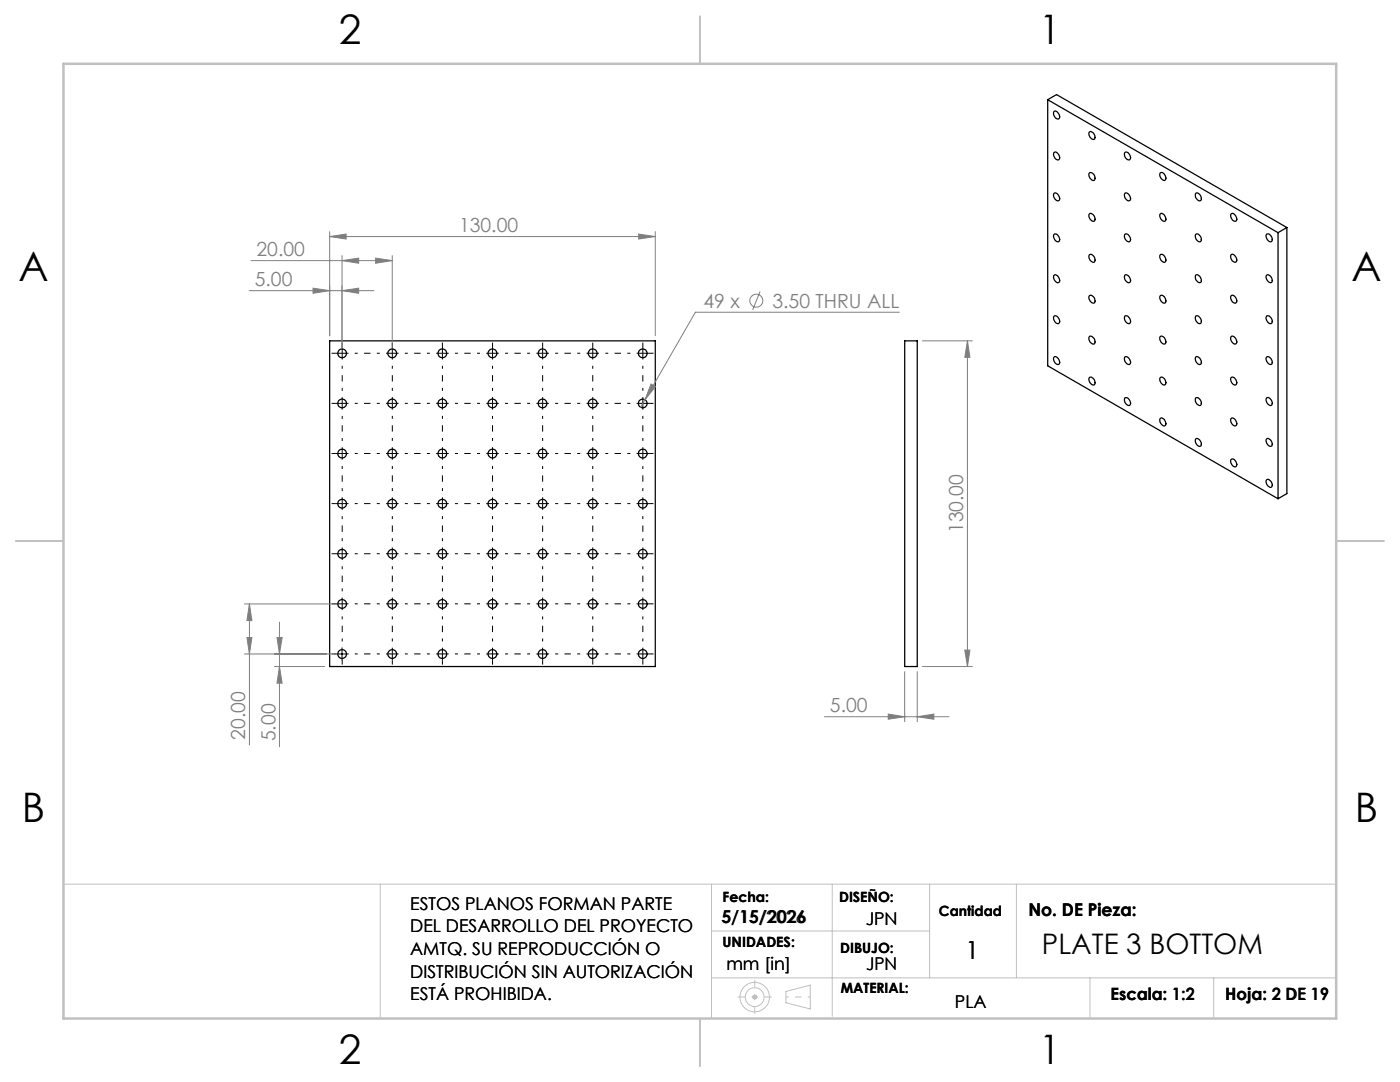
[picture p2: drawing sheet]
<svg xmlns="http://www.w3.org/2000/svg" width="279mm" height="216mm" viewBox="0 0 279 216" stroke-linecap="round" stroke-linejoin="round" font-family="sans-serif">
<g fill="none" stroke="#000" stroke-width=".25">
<path d="M209.1 19.9v53.1l46 26.5M209.1 19.9l46 26.5M209.1 19.9l1.8-1 45.9 26.5M210.3 38.7a.7 .7 0 0 1 1.1 .5 .52 .52 0 0 1-.2 .9 .52 .52 0 0 1-.7-.4l-.2-.4zM210.3 30.5l.1-.1a.96 .96 0 0 1 .9 .5 .96 .96 0 0 1 0 1 1.08 1.08 0 0 1-1-1.4zM210.3 22.3a.7 .7 0 0 1 1.1 .6 .49 .49 0 0 1 0 .7 .49 .49 0 0 1-.8-.1l-.3-.6zM217.3 26.4a.77 .77 0 0 1 .9 0 .77 .77 0 0 1 .3 .8 .44 .44 0 0 1-.2 .6 .44 .44 0 0 1-.6-.2l-.4-.6zM217.5 34.5a.99 .99 0 0 1 .9 .4 .99 .99 0 0 1 0 1.1 1.03 1.03 0 0 1-.9-1.5zM224.5 38.6a.97 .97 0 0 1 .9 .4 .97 .97 0 0 1 0 1 1.05 1.05 0 0 1-.9-1.4zM224.5 30.4a.96 .96 0 0 1 .9 .5 .96 .96 0 0 1 0 1 1.05 1.05 0 0 1-.9-1.5zM231.6 34.5a.99 .99 0 0 1 .9 1.5 1.03 1.03 0 0 1-.9-1.5zM238.7 38.6a.97 .97 0 0 1 .9 .4 .97 .97 0 0 1 0 1 1.05 1.05 0 0 1-.9-1.4z"/>
<path d="M210.3 55a.7 .7 0 0 1 1.1 .6 .52 .52 0 0 1-.2 .8 .52 .52 0 0 1-.7-.4l-.2-.4zM210.3 46.8l.1-.1a.96 .96 0 0 1 .9 .5 .96 .96 0 0 1 0 1 1.08 1.08 0 0 1-1-1.4zM217.3 59.1a.7 .7 0 0 1 .8-.1 .7 .7 0 0 1 .4 .7v.2a.44 .44 0 0 1-.2 .6 .44 .44 0 0 1-.6-.2l-.4-.6zM217.3 42.8a.77 .77 0 0 1 .9 0 .77 .77 0 0 1 .3 .7 .44 .44 0 0 1-.2 .7 .44 .44 0 0 1-.6-.3l-.4-.6zM217.5 50.8a.99 .99 0 0 1 .9 .5 .99 .99 0 0 1 0 1 1.03 1.03 0 0 1-.9-1.5zM224.5 54.9a.97 .97 0 0 1 .9 .4 .97 .97 0 0 1 0 1.1 1.05 1.05 0 0 1-.9-1.5zM224.5 46.7a.96 .96 0 0 1 .9 .5 .96 .96 0 0 1 0 1 1.05 1.05 0 0 1-.9-1.5zM231.5 59.1a.67 .67 0 0 1 .7-.1 .67 .67 0 0 1 .4 .6l.1 .3a.43 .43 0 0 1-.2 .6 .43 .43 0 0 1-.6-.2l-.4-.6zM231.6 50.8a.99 .99 0 0 1 .9 1.5 1.03 1.03 0 0 1-.9-1.5zM231.6 42.7a.97 .97 0 0 1 .9 1.4 1.02 1.02 0 0 1-.9-1.4zM238.7 54.9a.97 .97 0 0 1 .9 .4 .97 .97 0 0 1 0 1.1 1.05 1.05 0 0 1-.9-1.5zM238.7 46.7a.96 .96 0 0 1 .9 .5 .96 .96 0 0 1 0 1 1.05 1.05 0 0 1-.9-1.5z"/>
<path d="M245.6 50.9a.7 .7 0 0 1 1.1 .6 .49 .49 0 0 1 0 .7 .49 .49 0 0 1-.7-.1l-.4-.6zM245.7 59a.96 .96 0 0 1 1 .4 .96 .96 0 0 1-.1 1.1 1.02 1.02 0 0 1-.9-1.5zM245.7 42.7a.97 .97 0 0 1 .9 1.4 1.02 1.02 0 0 1-.9-1.4zM252.8 54.9a.97 .97 0 0 1 .9 .4 .97 .97 0 0 1 0 1.1 1.05 1.05 0 0 1-.9-1.5zM252.8 46.7a.99 .99 0 0 1 .9 .5 .99 .99 0 0 1 0 1 1.07 1.07 0 0 1-.9-1.5zM255.1 46.4v53.1M256.8 45.4l-1.7 1M256.8 45.4v53.1l-1.7 1M65.8 68h65v65h-65zM180.6 68h2.5v65h-2.5zM210.3 71.3a.7 .7 0 0 1 1.1 .6 .52 .52 0 0 1-.2 .8 .52 .52 0 0 1-.7-.4l-.2-.4zM210.3 63.2l.1-.1a.96 .96 0 0 1 .9 .4 .96 .96 0 0 1 0 1.1 1.08 1.08 0 0 1-1-1.4z"/>
<path d="M217.3 75.4a.7 .7 0 0 1 .8-.1 .7 .7 0 0 1 .4 .7v.2a.44 .44 0 0 1-.2 .6 .44 .44 0 0 1-.6-.2l-.4-.6zM217.3 67.2a.77 .77 0 0 1 .9 .1 .77 .77 0 0 1 .3 .7 .44 .44 0 0 1-.1 .7 .44 .44 0 0 1-.7-.3l-.4-.6zM224.5 79.4a.99 .99 0 0 1 .9 .5 .99 .99 0 0 1 0 1 1.07 1.07 0 0 1-.9-1.5zM224.5 71.2a.97 .97 0 0 1 .9 .5 .97 .97 0 0 1 0 1 1.05 1.05 0 0 1-.9-1.5zM224.5 63a.99 .99 0 0 1 .9 .5 .99 .99 0 0 1 0 1.1 1.07 1.07 0 0 1-.9-1.6zM231.5 75.4a.67 .67 0 0 1 .7-.1 .67 .67 0 0 1 .4 .7 .48 .48 0 0 1 0 .7 .48 .48 0 0 1-.7-.1l-.4-.6zM231.6 67.1a.99 .99 0 0 1 .9 1.6 1.03 1.03 0 0 1-.9-1.6zM238.7 79.4a.99 .99 0 0 1 .9 .5 .99 .99 0 0 1 0 1 1.07 1.07 0 0 1-.9-1.5zM238.7 71.2a.97 .97 0 0 1 .9 .5 .97 .97 0 0 1 0 1 1.05 1.05 0 0 1-.9-1.5zM238.7 63a.99 .99 0 0 1 .9 .5 .99 .99 0 0 1 0 1.1 1.07 1.07 0 0 1-.9-1.6zM245.7 75.3a.96 .96 0 0 1 1 .5 .96 .96 0 0 1-.1 1 1.02 1.02 0 0 1-.9-1.5zM245.7 67.1a.97 .97 0 0 1 .9 1.5 1.02 1.02 0 0 1-.9-1.5z"/>
<path d="M252.8 79.4a.99 .99 0 0 1 .9 .5 .99 .99 0 0 1 0 1 1.07 1.07 0 0 1-.9-1.5zM252.8 71.2a.97 .97 0 0 1 .9 .5 .97 .97 0 0 1 0 1 1.05 1.05 0 0 1-.9-1.5zM252.8 63a.99 .99 0 0 1 .9 .5 .99 .99 0 0 1 0 1.1 1.07 1.07 0 0 1-.9-1.6zM231.5 83.6a.7 .7 0 0 1 1.1 .5 .47 .47 0 0 1 0 .8 .47 .47 0 0 1-.7-.2l-.4-.5zM238.7 87.6a.97 .97 0 0 1 .9 .4 .97 .97 0 0 1 0 1 1.05 1.05 0 0 1-.9-1.4zM245.6 83.6a.7 .7 0 0 1 1.1 .5 .52 .52 0 0 1-.1 .9 .52 .52 0 0 1-.7-.4l-.3-.5zM245.7 91.7a.96 .96 0 0 1 1 .4 .96 .96 0 0 1-.1 1 1.02 1.02 0 0 1-.9-1.4zM252.8 95.7a.99 .99 0 0 1 .9 .5 .99 .99 0 0 1 0 1 1.07 1.07 0 0 1-.9-1.5zM252.8 87.6a.97 .97 0 0 1 .9 .4 .97 .97 0 0 1 0 1 1.05 1.05 0 0 1-.9-1.4z"/>
<circle cx="68.3" cy="70.5" r=".88"/>
<circle cx="78.3" cy="70.5" r=".88"/>
<circle cx="88.3" cy="70.5" r=".88"/>
<circle cx="98.3" cy="70.5" r=".88"/>
<circle cx="108.3" cy="70.5" r=".88"/>
<circle cx="118.3" cy="70.5" r=".89"/>
<circle cx="128.3" cy="70.5" r=".88"/>
<circle cx="68.3" cy="90.5" r=".88"/>
<circle cx="68.3" cy="80.5" r=".87"/>
<circle cx="78.3" cy="90.5" r=".88"/>
<circle cx="78.3" cy="80.5" r=".87"/>
<circle cx="88.3" cy="90.5" r=".88"/>
<circle cx="88.3" cy="80.5" r=".87"/>
<circle cx="98.3" cy="90.5" r=".88"/>
<circle cx="98.3" cy="80.5" r=".87"/>
<circle cx="108.3" cy="90.5" r=".88"/>
<circle cx="108.3" cy="80.5" r=".87"/>
<circle cx="118.3" cy="90.5" r=".89"/>
<circle cx="118.3" cy="80.5" r=".88"/>
<circle cx="128.3" cy="90.5" r=".88"/>
<circle cx="128.3" cy="80.5" r=".87"/>
<circle cx="68.3" cy="110.5" r=".88"/>
<circle cx="68.3" cy="100.5" r=".87"/>
<circle cx="78.3" cy="110.5" r=".88"/>
<circle cx="78.3" cy="100.5" r=".87"/>
<circle cx="88.3" cy="110.5" r=".88"/>
<circle cx="88.3" cy="100.5" r=".87"/>
<circle cx="98.3" cy="110.5" r=".88"/>
<circle cx="98.3" cy="100.5" r=".87"/>
<circle cx="108.3" cy="110.5" r=".88"/>
<circle cx="108.3" cy="100.5" r=".87"/>
<circle cx="118.3" cy="110.5" r=".89"/>
<circle cx="118.3" cy="100.5" r=".88"/>
<circle cx="128.3" cy="110.5" r=".88"/>
<circle cx="128.3" cy="100.5" r=".87"/>
<circle cx="68.3" cy="130.5" r=".88"/>
<circle cx="68.3" cy="120.5" r=".87"/>
<circle cx="78.3" cy="130.5" r=".88"/>
<circle cx="78.3" cy="120.5" r=".87"/>
<circle cx="88.3" cy="130.5" r=".88"/>
<circle cx="88.3" cy="120.5" r=".87"/>
<circle cx="98.3" cy="130.5" r=".88"/>
<circle cx="98.3" cy="120.5" r=".87"/>
<circle cx="108.3" cy="130.5" r=".88"/>
<circle cx="108.3" cy="120.5" r=".87"/>
<circle cx="118.3" cy="130.5" r=".89"/>
<circle cx="118.3" cy="120.5" r=".88"/>
<circle cx="128.3" cy="130.5" r=".88"/>
<circle cx="128.3" cy="120.5" r=".87"/>
</g>
<g fill="none" stroke="#808080" stroke-width=".2">
<path d="M49.7 58h24.9M50.1 52h28.2M62.5 57.5l3.3 .5-3.3 .5zM65.8 47.2l3.3-.5v1zM65.8 46.2v20.8M65.8 47.2h65M68.3 52l3.3-.5v1zM68.3 58l3.3-.5v1zM68.3 51v18.5M75 51.5l3.3 .5-3.3 .5zM78.3 51v18.5M127.5 46.7l3.3 .5-3.3 .5z"/>
<path d="M130.8 46.2v20.8M151.7 58.1l-1.5 3.7M128.7 79.8l-.9 1.5M129.9 76.6l.9 .6-2.1 2.6zM179.5 62.3h-40.7l-10.1 17.5M184.1 68h10M193.1 68l.5 3.3h-1.1zM193.1 68v65M48.8 130.5h18.5M48.8 120.5h18.5M49.3 127.2h1l-.5 3.3zM49.8 120.5l.5 3.3h-1z"/>
<path d="M49.8 120.5v28.2M54.8 133h10M55.3 127.2h1l-.5 3.3zM55.8 133l.5 3.3h-1zM55.8 124.1v24.9M180.6 134v10M183.1 134v10M184.1 133h10M192.5 129.7h1.1l-.5 3.3zM164.5 143h24.9M177.3 142.5l3.3 .5-3.3 .5zM183.1 143l3.3-.5v1z"/>
<circle cx="150.9" cy="60" r="1.3"/>
</g>
<g fill="none" stroke="#c0c0c0" stroke-width=".2">
<path d="M12.7 176.4h254M75.9 176.4v26.8M142 176.4v26.8M166.1 176.4v26.4M185.5 176.4v18.7M202.8 176.4v18.7M142 185.8h43.5M142 195.1h124.7M150.1 199h1M150.2 198.6l.8 .7M150.6 198.5v1M151 198.6l-.8 .7"/>
<path d="M156.8 197.8l4.9-1.2v4.7l-4.9-1.2zM217.5 195.1v8.1M242.2 195.1v7.8"/>
<circle cx="150.6" cy="199" r="1.88"/>
<circle cx="150.6" cy="199" r="2.95"/>
</g>
<g fill="none" stroke="#000" stroke-width=".2" stroke-dasharray="15.2 1.3 1.3 1.3" stroke-linecap="butt">
<path d="M67 70.5h-.8M68.3 70.5v-1.3M68.3 70.5h-1.3M68.3 70.5v1.2M68.3 70.5h1.2M68.3 69.2v-.8M78.3 70.5v-1.3M78.3 70.5h-1.3M78.3 70.5v1.2M78.3 70.5h1.2M78.3 69.2v-.8M88.3 70.5v-1.3"/>
<path d="M88.3 70.5h-1.3M88.3 70.5v1.2M88.3 70.5h1.2M88.3 69.2v-.8M98.3 70.5v-1.3M98.3 70.5h-1.3M98.3 70.5v1.2M98.3 70.5h1.2M98.3 69.2v-.8M108.3 70.5v-1.3M108.3 70.5h-1.3M108.3 70.5v1.2"/>
<path d="M108.3 70.5h1.2M108.3 69.2v-.8M118.3 70.5v-1.3M118.3 70.5h-1.3M118.3 70.5v1.2M118.3 70.5h1.2M118.3 69.2v-.8M128.3 70.5v-1.3M128.3 70.5h-1.3M128.3 70.5v1.2M128.3 70.5h1.2M128.3 69.2v-.8"/>
<path d="M129.5 70.5h.9M67 90.5h-.8M67 80.5h-.8M68.3 90.5v-1.3M68.3 90.5h-1.3M68.3 90.5v1.2M68.3 90.5h1.2M68.3 80.5v-1.3M68.3 80.5h-1.3M68.3 80.5v1.2M68.3 80.5h1.2M78.3 90.5v-1.3"/>
<path d="M78.3 90.5h-1.3M78.3 90.5v1.2M78.3 90.5h1.2M78.3 80.5v-1.3M78.3 80.5h-1.3M78.3 80.5v1.2M78.3 80.5h1.2M88.3 90.5v-1.3M88.3 90.5h-1.3M88.3 90.5v1.2M88.3 90.5h1.2M88.3 80.5v-1.3"/>
<path d="M88.3 80.5h-1.3M88.3 80.5v1.2M88.3 80.5h1.2M98.3 90.5v-1.3M98.3 90.5h-1.3M98.3 90.5v1.2M98.3 90.5h1.2M98.3 80.5v-1.3M98.3 80.5h-1.3M98.3 80.5v1.2M98.3 80.5h1.2M108.3 90.5v-1.3"/>
<path d="M108.3 90.5h-1.3M108.3 90.5v1.2M108.3 90.5h1.2M108.3 80.5v-1.3M108.3 80.5h-1.3M108.3 80.5v1.2M108.3 80.5h1.2M118.3 90.5v-1.3M118.3 90.5h-1.3M118.3 90.5v1.2M118.3 90.5h1.2M118.3 80.5v-1.3"/>
<path d="M118.3 80.5h-1.3M118.3 80.5v1.2M118.3 80.5h1.2M128.3 90.5v-1.3M128.3 90.5h-1.3M128.3 90.5v1.2M128.3 90.5h1.2M128.3 80.5v-1.3M128.3 80.5h-1.3M128.3 80.5v1.2M128.3 80.5h1.2M129.5 90.5h.9"/>
<path d="M129.5 80.5h.9M67 110.5h-.8M67 100.5h-.8M68.3 110.5v-1.3M68.3 110.5h-1.3M68.3 110.5v1.2M68.3 110.5h1.2M68.3 100.5v-1.3M68.3 100.5h-1.3M68.3 100.5v1.2M68.3 100.5h1.2M78.3 110.5v-1.3"/>
<path d="M78.3 110.5h-1.3M78.3 110.5v1.2M78.3 110.5h1.2M78.3 100.5v-1.3M78.3 100.5h-1.3M78.3 100.5v1.2M78.3 100.5h1.2M88.3 110.5v-1.3M88.3 110.5h-1.3M88.3 110.5v1.2M88.3 110.5h1.2M88.3 100.5v-1.3"/>
<path d="M88.3 100.5h-1.3M88.3 100.5v1.2M88.3 100.5h1.2M98.3 110.5v-1.3M98.3 110.5h-1.3M98.3 110.5v1.2M98.3 110.5h1.2M98.3 100.5v-1.3M98.3 100.5h-1.3M98.3 100.5v1.2M98.3 100.5h1.2M108.3 110.5v-1.3"/>
<path d="M108.3 110.5h-1.3M108.3 110.5v1.2M108.3 110.5h1.2M108.3 100.5v-1.3M108.3 100.5h-1.3M108.3 100.5v1.2M108.3 100.5h1.2M118.3 110.5v-1.3M118.3 110.5h-1.3M118.3 110.5v1.2M118.3 110.5h1.2M118.3 100.5v-1.3"/>
<path d="M118.3 100.5h-1.3M118.3 100.5v1.2M118.3 100.5h1.2M128.3 110.5v-1.3M128.3 110.5h-1.3M128.3 110.5v1.2M128.3 110.5h1.2M128.3 100.5v-1.3M128.3 100.5h-1.3M128.3 100.5v1.2M128.3 100.5h1.2M129.5 110.5h.9"/>
<path d="M129.5 100.5h.9M67 130.5h-.8M67 120.5h-.8M68.3 131.7v.9M68.3 120.5v-1.3M68.3 120.5h-1.3M68.3 120.5v1.2M68.3 120.5h1.2M78.3 130.5v-1.3M78.3 130.5h-1.3M78.3 130.5v1.2M78.3 130.5h1.2"/>
<path d="M78.3 131.7v.9M78.3 120.5v-1.3M78.3 120.5h-1.3M78.3 120.5v1.2M78.3 120.5h1.2M88.3 130.5v-1.3M88.3 130.5h-1.3M88.3 130.5v1.2M88.3 130.5h1.2M88.3 131.7v.9M88.3 120.5v-1.3M88.3 120.5h-1.3"/>
<path d="M88.3 120.5v1.2M88.3 120.5h1.2M98.3 130.5v-1.3M98.3 130.5h-1.3M98.3 130.5v1.2M98.3 130.5h1.2M98.3 131.7v.9M98.3 120.5v-1.3M98.3 120.5h-1.3M98.3 120.5v1.2M98.3 120.5h1.2M108.3 130.5v-1.3"/>
<path d="M108.3 130.5h-1.3M108.3 130.5v1.2M108.3 130.5h1.2M108.3 131.7v.9M108.3 120.5v-1.3M108.3 120.5h-1.3M108.3 120.5v1.2M108.3 120.5h1.2M118.3 130.5v-1.3M118.3 130.5h-1.3M118.3 130.5v1.2M118.3 130.5h1.2"/>
<path d="M118.3 131.7v.9M118.3 120.5v-1.3M118.3 120.5h-1.3M118.3 120.5v1.2M118.3 120.5h1.2M128.3 130.5v-1.3M128.3 130.5h-1.3M128.3 130.5v1.2M128.3 130.5h1.2M128.3 131.7v.9M128.3 120.5v-1.3M128.3 120.5h-1.3"/>
<path d="M128.3 120.5v1.2M128.3 120.5h1.2M129.5 130.5h.9M129.5 120.5h.9"/>
</g>
<g fill="none" stroke="#000" stroke-width=".2" stroke-dasharray="15.2 1.3 1.3 1.3" stroke-dashoffset="14.6" stroke-linecap="butt">
<path d="M68.3 78v-5M70.8 70.5h5M78.3 78v-5M80.8 70.5h5M88.3 78v-5M90.8 70.5h5M98.3 78v-5M100.8 70.5h5M108.3 78v-5M110.8 70.5h5M118.3 78v-5M120.8 70.5h5"/>
<path d="M128.3 78v-5M68.3 98v-5M68.3 88v-5M70.8 90.5h5M70.8 80.5h5M78.3 98v-5M78.3 88v-5M80.8 90.5h5M80.8 80.5h5M88.3 98v-5M88.3 88v-5M90.8 90.5h5"/>
<path d="M90.8 80.5h5M98.3 98v-5M98.3 88v-5M100.8 90.5h5M100.8 80.5h5M108.3 98v-5M108.3 88v-5M110.8 90.5h5M110.8 80.5h5M118.3 98v-5M118.3 88v-5M120.8 90.5h5"/>
<path d="M120.8 80.5h5M128.3 98v-5M128.3 88v-5M68.3 118v-5M68.3 108v-5M70.8 110.5h5M70.8 100.5h5M78.3 118v-5M78.3 108v-5M80.8 110.5h5M80.8 100.5h5M88.3 118v-5"/>
<path d="M88.3 108v-5M90.8 110.5h5M90.8 100.5h5M98.3 118v-5M98.3 108v-5M100.8 110.5h5M100.8 100.5h5M108.3 118v-5M108.3 108v-5M110.8 110.5h5M110.8 100.5h5M118.3 118v-5"/>
<path d="M118.3 108v-5M120.8 110.5h5M120.8 100.5h5M128.3 118v-5M128.3 108v-5M68.3 128v-5M70.8 130.5h5M70.8 120.5h5M78.3 128v-5M80.8 130.5h5M80.8 120.5h5M88.3 128v-5"/>
<path d="M90.8 130.5h5M90.8 120.5h5M98.3 128v-5M100.8 130.5h5M100.8 120.5h5M108.3 128v-5M110.8 130.5h5M110.8 120.5h5M118.3 128v-5M120.8 130.5h5M120.8 120.5h5M128.3 128v-5"/>
</g>
<path d="M156.9 198.9h4.8" fill="none" stroke="#c0c0c0" stroke-width=".2" stroke-dasharray="15.2 1.3 1.3 1.3" stroke-dashoffset="14.7" stroke-linecap="butt"/>
<path d="M147.2 198.9h6.8M150.6 202.4v-6.9" fill="none" stroke="#c0c0c0" stroke-width=".2" stroke-dasharray="15.2 1.3 1.3 1.3" stroke-dashoffset="13.7" stroke-linecap="butt"/>
<path d="M67 130.5h2.5M68.3 129.3v2.5" fill="none" stroke="#000" stroke-width=".2"/>
<path d="M139.7 3.2v9.5M3.1 107.9h9.6M266.7 107.9h9.5M139.7 203.2v9.6" fill="none" stroke="#c0c0c0" stroke-width=".25"/>
<path d="M12.7 12.7h254v190.5h-254z" fill="none" stroke="#c0c0c0" stroke-width=".5"/>
<g fill="#808080">
<path d="M183.1 143l3.3-.5v1zM177.3 142.5l3.3 .5-3.3 .5z"/>
<path d="M65.8 47.2l3.3-.5v1zM127.5 46.7l3.3 .5-3.3 .5zM129.9 76.6l-1.2 3.2 2.1-2.6zM68.3 52l3.3-.5v1zM75 51.5l3.3 .5-3.3 .5z"/>
<path d="M62.5 57.5l3.3 .5-3.3 .5zM68.3 58l3.3-.5v1z"/>
<path d="M55.8 133l.5 3.3h-1zM55.3 127.2h1l-.5 3.3zM49.3 127.2h1l-.5 3.3zM49.8 120.5l.5 3.3h-1zM192.5 129.7h1.1l-.5 3.3zM193.1 68l.5 3.3h-1.1z"/>
</g>
<g font-size="8.1">
<text x="67.6" y="8.9">2</text>
<text x="207.3" y="8.9">1</text>
<text x="3.7" y="56.2">A</text>
<text x="269.7" y="56.2">A</text>
<text x="4.4" y="164.1">B</text>
<text x="270.4" y="164.1">B</text>
<text x="67.6" y="212.4">2</text>
<text x="207.3" y="212.4">1</text>
</g>
<text font-size="5.6" x="208" y="190.3">PLATE 3 BOTTOM</text>
<text font-size="4.9" x="192.7" y="191.4">1</text>
<g font-size="3.9" fill="#808080">
<text x="91.6" y="46.3">130.00</text>
<text x="51.2" y="51.1">20.00</text>
<text x="50.9" y="57.1">5.00</text>
<text x="140.4" y="61.4">49 x</text>
<text x="154.2" y="61.4">3.50 THRU ALL</text>
<text x="192.2" y="106.4" transform="rotate(-90 192.2 106.4)">130.00</text>
<text x="165.6" y="142.1">5.00</text>
<text x="49" y="147.6" transform="rotate(-90 49 147.6)">20.00</text>
<text x="55" y="147.9" transform="rotate(-90 55 147.9)">5.00</text>
</g>
<g font-size="3.5">
<text x="81.9" y="181.5">ESTOS PLANOS FORMAN PARTE</text>
<text x="144" y="184.2">5/15/2026</text>
<text x="172.8" y="184.6">JPN</text>
<text x="205.3" y="182.7">No. DE Pieza:</text>
<text x="81.9" y="186">DEL DESARROLLO DEL PROYECTO</text>
<text x="81.9" y="190.6">AMTQ. SU REPRODUCCIÓN O</text>
<text x="81.9" y="195.1">DISTRIBUCIÓN SIN AUTORIZACIÓN</text>
<text x="145" y="193.5">mm [in]</text>
<text x="172.9" y="193.5">JPN</text>
<text x="81.9" y="199.6">ESTÁ PROHIBIDA.</text>
<text x="190.6" y="201.1">PLA</text>
</g>
<g font-size="3.4">
<text x="221.6" y="199.6">Escala: 1:2</text>
<text x="244.5" y="199.6">Hoja: 2 DE 19</text>
</g>
<g font-size="2.8">
<text x="144.2" y="179.9">Fecha:</text>
<text x="167.5" y="179.9">DISEÑO:</text>
<text x="187.4" y="182.7">Cantidad</text>
<text x="144.2" y="189">UNIDADES:</text>
<text x="167.7" y="190.3">DIBUJO:</text>
<text x="167.8" y="198.1">MATERIAL:</text>
</g>
</svg>
